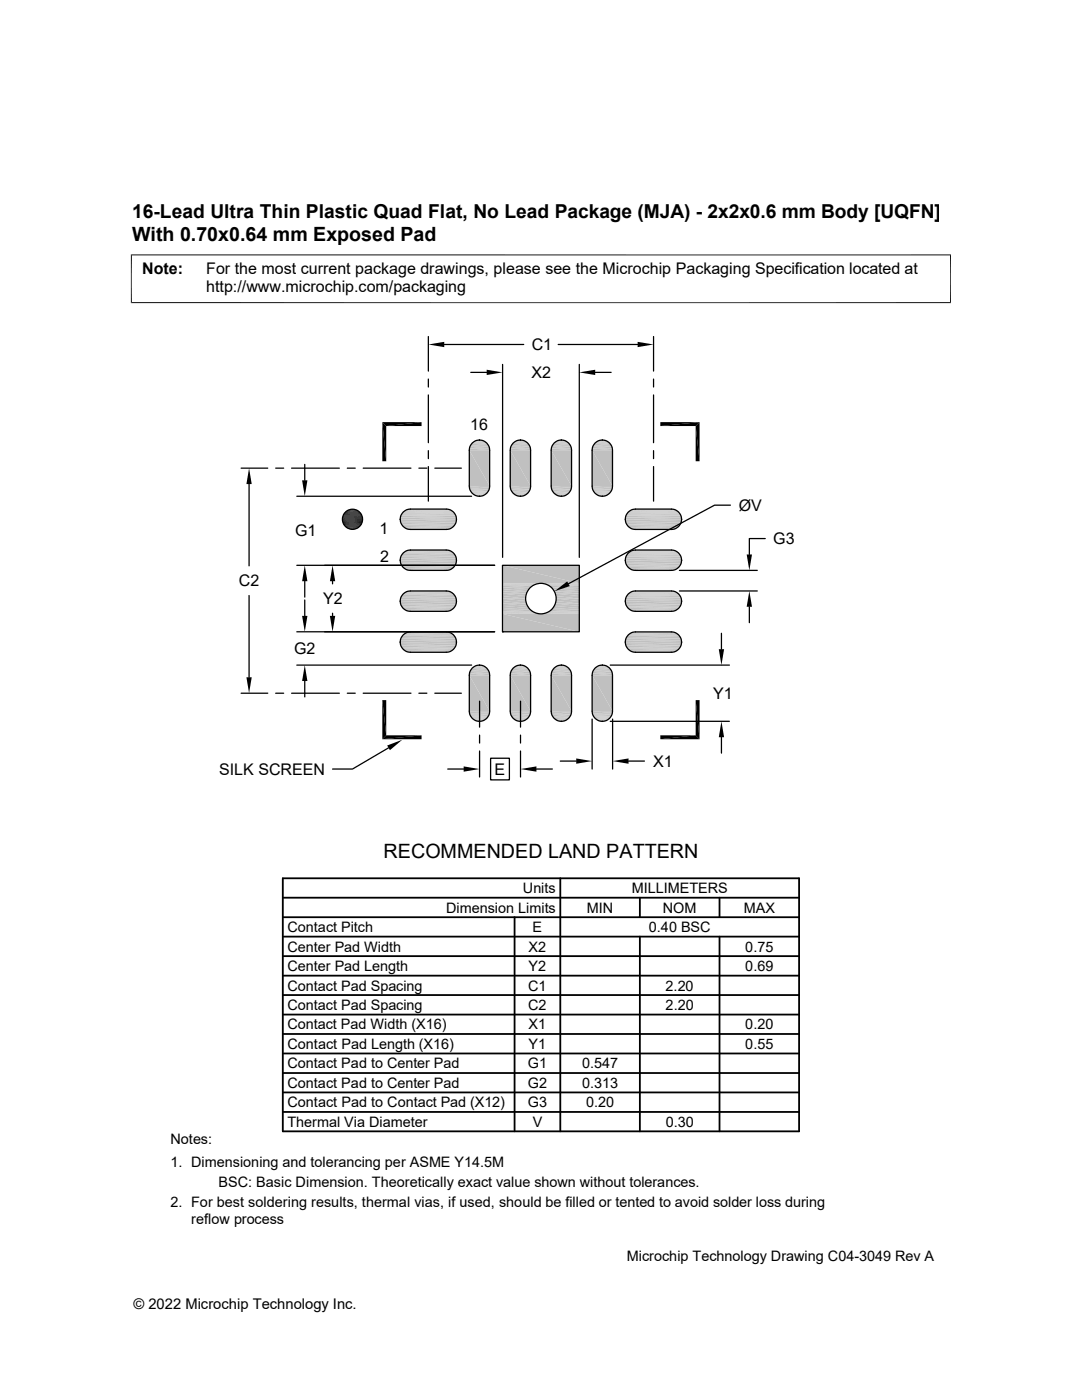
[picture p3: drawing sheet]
<svg xmlns="http://www.w3.org/2000/svg" width="216mm" height="279mm" viewBox="0 0 216 279" stroke-linecap="round" stroke-linejoin="round" font-family="sans-serif">
<g fill="#c0c0c0">
<path d="M95.3 87.8h.7z"/>
<path d="M103.5 87.8h.7z"/>
<path d="M111.7 87.8h.7z"/>
<path d="M119.8 87.8h.7z"/>
<path d="M119.5 87.9h1.4z"/>
<path d="M119.8 87.8l1.1 .1z"/>
<path d="M111.3 87.9h1.4z"/>
<path d="M111.7 87.8l1 .1z"/>
<path d="M103.1 87.9h1.4z"/>
<path d="M103.5 87.8l1 .1z"/>
<path d="M95 87.9h1.4z"/>
<path d="M95.3 87.8l1.1 .1z"/>
</g>
<path d="M119.2 88h2" fill="none" stroke="#c0c0c0" stroke-width=".2"/>
<path d="M119.5 87.9h1.4l.3 .2z" fill="#c0c0c0"/>
<path d="M111 88h2" fill="none" stroke="#c0c0c0" stroke-width=".2"/>
<path d="M111.3 87.9h1.4l.3 .2z" fill="#c0c0c0"/>
<path d="M102.8 88h2.1" fill="none" stroke="#c0c0c0" stroke-width=".2"/>
<path d="M103.1 87.9h1.4l.4 .2z" fill="#c0c0c0"/>
<path d="M94.7 88h2" fill="none" stroke="#c0c0c0" stroke-width=".2"/>
<path d="M95 87.9h1.4l.3 .2z" fill="#c0c0c0"/>
<path d="M94.4 88.2h2.6M102.5 88.2h2.7M110.7 88.2h2.6M118.9 88.2h2.6" fill="none" stroke="#c0c0c0" stroke-width=".21"/>
<path d="M94.1 88.4h3.1M102.3 88.4h3.1M110.4 88.4h3.2M118.6 88.4h3.2" fill="none" stroke="#c0c0c0" stroke-width=".25"/>
<path d="M93.9 88.7h3.6M102.1 88.7h3.5M110.3 88.7h3.5M118.4 88.7h3.5" fill="none" stroke="#c0c0c0" stroke-width=".3"/>
<path d="M93.8 89h3.8M101.9 89h3.9M110.1 89h3.8M118.3 89h3.8" fill="none" stroke="#c0c0c0" stroke-width=".32"/>
<path d="M93.7 89.3h4M101.8 89.3h4.1M110 89.3h4M118.2 89.3h4" fill="none" stroke="#c0c0c0" stroke-width=".34"/>
<path d="M93.6 89.7h4.1M101.8 89.7h4.1M110 89.7h4M118.2 89.7h4" fill="none" stroke="#c0c0c0" stroke-width=".36"/>
<g fill="#c0c0c0">
<path d="M118.2 89.9l4 7.1h-4z"/>
<path d="M118.2 89.9h4v7.1z"/>
<path d="M110 89.9l4 7.1h-4z"/>
<path d="M110 89.9h4v7.1z"/>
<path d="M101.8 89.9l4.1 7.1h-4.1z"/>
<path d="M101.8 89.9h4.1v7.1z"/>
<path d="M93.6 89.9l4.1 7.1h-4.1z"/>
<path d="M93.6 89.9h4.1v7.1z"/>
</g>
<path d="M93.6 97.2h4.1M101.8 97.2h4.1M110 97.2h4M118.2 97.2h4" fill="none" stroke="#c0c0c0" stroke-width=".36"/>
<g fill="none" stroke="#c0c0c0" stroke-width=".2">
<path d="M93.7 97.4h4M93.8 97.7h3.8M93.9 98.1h3.5M94 98.2h3.4M94.1 98.4h3.1M94.3 98.5h2.8M94.4 98.6h2.6M94.6 98.7h2.2M102.5 98.7h2.7M110.7 98.7h2.6M118.2 97.4h4M118.3 97.7h3.8"/>
<path d="M118.4 98.1h3.5M118.5 98.2h3.4M118.6 98.4h3.1M118.7 98.5h2.9M118.9 98.6h2.6M119.1 98.7h2.2"/>
</g>
<path d="M93.7 97.6h4M102.1 98.2h3.5M110.3 98.2h3.5M118.2 97.6h4" fill="none" stroke="#c0c0c0" stroke-width=".3"/>
<path d="M101.8 97.5h4.1M110 97.5h4" fill="none" stroke="#c0c0c0" stroke-width=".34"/>
<path d="M93.8 97.9h3.8M118.3 97.9h3.8" fill="none" stroke="#c0c0c0" stroke-width=".23"/>
<path d="M101.9 97.9h3.9M110.1 97.9h3.8" fill="none" stroke="#c0c0c0" stroke-width=".32"/>
<path d="M102.3 98.4h3.1M110.4 98.4h3.2" fill="none" stroke="#c0c0c0" stroke-width=".25"/>
<path d="M119.2 98.8l1.8 .1h-1.6z" fill="#c0c0c0"/>
<path d="M119.2 98.8h2" fill="none" stroke="#c0c0c0" stroke-width=".2"/>
<path d="M94.7 98.8l1.8 .1h-1.6z" fill="#c0c0c0"/>
<path d="M94.7 98.8h2" fill="none" stroke="#c0c0c0" stroke-width=".2"/>
<g fill="#c0c0c0">
<path d="M119.4 98.9h1.5z"/>
<path d="M119.4 98.9h1.6z"/>
<path d="M111 98.8l1.7 .1h-1.4z"/>
</g>
<path d="M111 98.8h2" fill="none" stroke="#c0c0c0" stroke-width=".2"/>
<path d="M102.8 98.8l1.7 .1h-1.4z" fill="#c0c0c0"/>
<path d="M102.8 98.8h2.1" fill="none" stroke="#c0c0c0" stroke-width=".2"/>
<g fill="#c0c0c0">
<path d="M94.9 98.9h1.5z"/>
<path d="M94.9 98.9h1.6z"/>
<path d="M119.5 98.9l1.1 .1z"/>
<path d="M119.5 98.9h1.4z"/>
<path d="M95 98.9l1.1 .1z"/>
<path d="M95 98.9h1.4z"/>
<path d="M95.3 99h.7z"/>
<path d="M103.5 99h.7z"/>
<path d="M111.7 99h.7z"/>
<path d="M119.8 99h.7z"/>
<path d="M119.8 99h.8z"/>
<path d="M111.3 98.9l1.1 .1z"/>
<path d="M111.3 98.9h1.4l-.3 .1z"/>
<path d="M103.1 98.9l1.1 .1z"/>
<path d="M103.1 98.9h1.4l-.3 .1z"/>
<path d="M95.3 99h.8z"/>
</g>
<g fill="none" stroke="#c0c0c0" stroke-width=".2">
<path d="M79.9 103.3h11.1M80 102.9h11M80.1 102.6h10.7M80.2 102.4h10.5M80.3 102.3h10.3M80.5 102.1h10M80.6 110.1h9.8M80.6 113.5h9.8M80.6 102h9.7M80.8 101.9h9.4M80.9 105.5h9.2M80.9 113.6h9.2"/>
<path d="M80.9 101.8h9.1M80.9 110h9.2M81.1 101.7h8.7M81.2 109.8h8.5M81.2 101.7h8.5M81.2 105.6h8.5M81.2 113.8h8.5M81.5 101.6h8M81.5 105.7h7.9M81.5 113.8h7.9M81.5 109.8h7.9M124.8 103.3h11.2"/>
<path d="M124.8 111.4h11.2M124.9 102.9h11M124.9 111.1h11M125.1 102.6h10.6M125.1 110.7h10.6M125.1 102.4h10.6M125.1 110.6h10.6M125.2 102.3h10.3M125.2 110.4h10.3M125.4 102.1h10M125.4 110.3h10M125.5 113.5h9.8"/>
<path d="M125.5 102h9.8M125.5 110.2h9.8M125.7 101.9h9.4M125.7 110.1h9.4M125.8 105.5h9.2M125.8 113.6h9.2M125.8 101.8h9.2M125.8 110h9.2M126 101.7h8.7M126 109.9h8.7M126.1 101.7h8.5M126.1 109.9h8.5"/>
<path d="M126.1 105.6h8.6M126.1 113.8h8.6M126.4 101.6h8M126.4 109.8h8M126.4 105.7h7.9M126.4 113.8h7.9"/>
</g>
<path d="M80 102.7h10.9M124.9 102.7h10.9M124.9 110.9h10.9" fill="none" stroke="#c0c0c0" stroke-width=".23"/>
<path d="M79.9 103.1h11.1M80.1 110.6h10.7M80.1 104.8h10.7M80.1 113h10.7M124.8 103.1h11.2M124.8 111.3h11.2M125.1 104.8h10.6M125.1 113h10.6" fill="none" stroke="#c0c0c0" stroke-width=".3"/>
<path d="M79.8 103.5h11.3M79.8 111.6h11.3M79.8 103.8h11.3M79.8 112h11.3M124.8 103.5h11.2M124.8 111.6h11.2M124.8 103.8h11.2M124.8 112h11.2" fill="none" stroke="#c0c0c0" stroke-width=".36"/>
<path d="M79.9 111.3h11.2M79.9 104.2h11.2M79.9 112.3h11.2M124.8 104.2h11.2M124.8 112.3h11.2" fill="none" stroke="#c0c0c0" stroke-width=".34"/>
<path d="M80 104.5h11M80 112.7h11M80 110.9h11M124.9 104.5h11M124.9 112.7h11" fill="none" stroke="#c0c0c0" stroke-width=".32"/>
<path d="M80.3 105.1h10.3M80.3 113.2h10.3M80.3 110.4h10.3M125.2 105.1h10.3M125.2 113.2h10.3" fill="none" stroke="#c0c0c0" stroke-width=".25"/>
<path d="M80.6 105.3h9.8M125.5 105.3h9.8" fill="none" stroke="#c0c0c0" stroke-width=".21"/>
<g fill="#c0c0c0">
<path d="M100.3 112.8l15.3 3.6h-15.3z"/>
<path d="M100.3 112.8h15.3v3.6z"/>
</g>
<g fill="none" stroke="#c0c0c0" stroke-width=".2">
<path d="M80.6 118.3h9.8M80.9 118.1h9.2M81.2 118h8.5M81.5 118h7.9M100.3 116.4h7.4M100.3 116.6h6.9M108.2 116.4h7.4M108.7 116.6h6.9M125.5 118.3h9.8M125.7 118.2h9.4M125.8 118.2h9.2M126 118.1h8.7"/>
<path d="M126.1 118h8.5M126.4 118h8M126.4 118h7.9"/>
</g>
<path d="M100.3 116.8h6.4M109.2 116.8h6.4" fill="none" stroke="#c0c0c0" stroke-width=".23"/>
<path d="M100.3 117h6M109.6 117h6" fill="none" stroke="#c0c0c0" stroke-width=".32"/>
<path d="M100.3 117.4h5.6M110 117.4h5.6" fill="none" stroke="#c0c0c0" stroke-width=".38"/>
<path d="M100.3 117.8h5.2M110.3 117.8h5.3" fill="none" stroke="#c0c0c0" stroke-width=".42"/>
<g fill="#c0c0c0">
<path d="M110.6 118l5 .5h-4.8z"/>
<path d="M110.6 118h5v.5z"/>
<path d="M100.3 118l4.7 .5h-4.7z"/>
<path d="M100.3 118h4.9l-.2 .5z"/>
</g>
<path d="M125.1 118.7h10.6M125.2 118.6h10.3M125.4 118.5h10" fill="none" stroke="#c0c0c0" stroke-width=".2"/>
<path d="M80.3 118.5h10.3" fill="none" stroke="#c0c0c0" stroke-width=".25"/>
<g fill="#c0c0c0">
<path d="M110.8 118.5l4.8 .5h-4.6z"/>
<path d="M110.8 118.5h4.8v.5z"/>
<path d="M100.3 118.5l4.6 .5h-4.6z"/>
<path d="M100.3 118.5h4.7l-.1 .5z"/>
</g>
<path d="M124.9 119.2h11M125.1 118.9h10.6" fill="none" stroke="#c0c0c0" stroke-width=".2"/>
<path d="M80.1 118.8h10.7" fill="none" stroke="#c0c0c0" stroke-width=".3"/>
<path d="M124.9 119.1h10.9" fill="none" stroke="#c0c0c0" stroke-width=".23"/>
<path d="M80 119.1h11" fill="none" stroke="#c0c0c0" stroke-width=".32"/>
<g fill="#c0c0c0">
<path d="M111 119l4.6 .5h-4.6z"/>
<path d="M111 119h4.6v.5z"/>
<path d="M100.3 119l4.6 .5h-4.6z"/>
<path d="M100.3 119h4.6v.5z"/>
</g>
<path d="M124.8 119.4h11.2" fill="none" stroke="#c0c0c0" stroke-width=".3"/>
<path d="M124.8 119.6h11.2" fill="none" stroke="#c0c0c0" stroke-width=".2"/>
<path d="M79.9 119.4h11.2" fill="none" stroke="#c0c0c0" stroke-width=".34"/>
<g fill="#c0c0c0">
<path d="M111 119.5l4.6 .5h-4.6z"/>
<path d="M111 119.5h4.6v.5z"/>
<path d="M100.3 119.5l4.6 .5h-4.6z"/>
<path d="M100.3 119.5h4.6v.5z"/>
</g>
<path d="M79.8 119.8h11.3M124.8 119.8h11.2M79.8 120.2h11.3M124.8 120.2h11.2" fill="none" stroke="#c0c0c0" stroke-width=".36"/>
<g fill="#c0c0c0">
<path d="M111 120l4.6 .5h-4.8z"/>
<path d="M111 120h4.6v.5z"/>
<path d="M100.3 120l4.7 .5h-4.7z"/>
<path d="M100.3 120h4.6l.1 .5z"/>
</g>
<path d="M79.9 120.5h11.2M124.8 120.5h11.2" fill="none" stroke="#c0c0c0" stroke-width=".34"/>
<g fill="#c0c0c0">
<path d="M110.8 120.5l4.8 .4h-5z"/>
<path d="M110.8 120.5h4.8v.4z"/>
<path d="M100.3 120.5l4.9 .4h-4.9z"/>
<path d="M100.3 120.5h4.7l.2 .4z"/>
</g>
<path d="M80 120.8h11M100.3 121.9h6M109.6 121.9h6M124.9 120.8h11" fill="none" stroke="#c0c0c0" stroke-width=".32"/>
<path d="M80.1 121.1h10.7M125.1 121.1h10.6" fill="none" stroke="#c0c0c0" stroke-width=".3"/>
<path d="M100.3 121.1h5.2M110.3 121.1h5.3" fill="none" stroke="#c0c0c0" stroke-width=".42"/>
<path d="M80.3 121.4h10.3M125.2 121.4h10.3" fill="none" stroke="#c0c0c0" stroke-width=".25"/>
<path d="M100.3 121.5h5.6M110 121.5h5.6" fill="none" stroke="#c0c0c0" stroke-width=".36"/>
<path d="M80.6 121.6h9.8M80.9 121.8h9.2M81.2 121.9h8.5M81.5 122h7.9M100.3 122.3h6.9M100.3 122.5h7.4M108.2 122.5h7.4M108.7 122.3h6.9M125.5 121.6h9.8M125.8 121.8h9.2M126.1 121.9h8.6M126.4 122h7.9" fill="none" stroke="#c0c0c0" stroke-width=".2"/>
<path d="M100.3 122.1h6.4M109.2 122.1h6.4" fill="none" stroke="#c0c0c0" stroke-width=".23"/>
<g fill="#c0c0c0">
<path d="M100.3 122.5l15.3 3.6h-15.3z"/>
<path d="M100.3 122.5h15.3v3.6z"/>
</g>
<g fill="none" stroke="#c0c0c0" stroke-width=".2">
<path d="M80.6 129.8h9.8M80.9 130h9.2M80.9 126.3h9.2M81.2 126.2h8.5M81.2 130.1h8.5M81.5 130.2h7.9M81.5 126.1h7.9M125.5 129.8h9.8M125.8 130h9.2M125.8 126.3h9.2M126.1 126.2h8.6M126.1 130.1h8.6"/>
<path d="M126.4 126.1h7.9M126.4 130.2h7.9"/>
</g>
<path d="M80.6 126.5h9.8M125.5 126.5h9.8" fill="none" stroke="#c0c0c0" stroke-width=".21"/>
<path d="M80.3 129.6h10.3M80.3 126.7h10.3M125.2 129.6h10.3M125.2 126.7h10.3" fill="none" stroke="#c0c0c0" stroke-width=".25"/>
<path d="M80.1 127h10.7M80.1 129.3h10.7M125.1 127h10.6M125.1 129.3h10.6" fill="none" stroke="#c0c0c0" stroke-width=".3"/>
<path d="M80 129h11M80 127.3h11M124.9 129h11M124.9 127.3h11" fill="none" stroke="#c0c0c0" stroke-width=".32"/>
<path d="M79.9 127.6h11.2M79.9 128.7h11.2M124.8 127.6h11.2M124.8 128.7h11.2" fill="none" stroke="#c0c0c0" stroke-width=".34"/>
<path d="M79.8 128h11.3M79.8 128.3h11.3M124.8 128h11.2M124.8 128.3h11.2" fill="none" stroke="#c0c0c0" stroke-width=".36"/>
<g fill="#c0c0c0">
<path d="M95.3 132.8h.7z"/>
<path d="M103.5 132.8h.7z"/>
<path d="M111.7 132.8h.7z"/>
<path d="M119.8 132.8h.7z"/>
<path d="M119.5 132.9l.3-.1 1.1 .1z"/>
<path d="M119.8 132.8l1.1 .1z"/>
<path d="M111.3 132.9l.4-.1 1 .1z"/>
<path d="M111.7 132.8l1 .1z"/>
<path d="M103.1 132.9l.4-.1 1 .1z"/>
<path d="M103.5 132.8l1 .1z"/>
<path d="M95 132.9l.3-.1 1.1 .1z"/>
<path d="M95.3 132.8l1.1 .1z"/>
</g>
<path d="M119.2 132.9h2" fill="none" stroke="#c0c0c0" stroke-width=".2"/>
<path d="M119.5 132.9h1.4l.3 .1z" fill="#c0c0c0"/>
<path d="M111 132.9h2" fill="none" stroke="#c0c0c0" stroke-width=".2"/>
<path d="M111.3 132.9h1.4l.3 .1z" fill="#c0c0c0"/>
<path d="M102.8 132.9h2.1" fill="none" stroke="#c0c0c0" stroke-width=".2"/>
<path d="M103.1 132.9h1.4l.4 .1z" fill="#c0c0c0"/>
<path d="M94.7 132.9h2" fill="none" stroke="#c0c0c0" stroke-width=".2"/>
<path d="M95 132.9h1.4l.3 .1z" fill="#c0c0c0"/>
<path d="M94.4 133.1h2.6M102.5 133.1h2.7M110.7 133.1h2.6M118.9 133.1h2.6" fill="none" stroke="#c0c0c0" stroke-width=".2"/>
<path d="M94.1 133.3h3.1M102.3 133.3h3.1M110.4 133.3h3.2M118.6 133.3h3.2" fill="none" stroke="#c0c0c0" stroke-width=".25"/>
<path d="M93.9 133.6h3.6M102.1 133.6h3.5M110.3 133.6h3.5M118.4 133.6h3.5" fill="none" stroke="#c0c0c0" stroke-width=".3"/>
<path d="M93.8 133.9h3.8M101.9 133.9h3.9M110.1 133.9h3.8M118.3 133.9h3.8" fill="none" stroke="#c0c0c0" stroke-width=".32"/>
<path d="M93.7 134.2h4M101.8 134.2h4.1M110 134.2h4M118.2 134.2h4" fill="none" stroke="#c0c0c0" stroke-width=".34"/>
<path d="M93.6 134.6h4.1M101.8 134.6h4.1M110 134.6h4M118.2 134.6h4" fill="none" stroke="#c0c0c0" stroke-width=".36"/>
<g fill="#c0c0c0">
<path d="M118.2 134.8l4 7.1h-4z"/>
<path d="M118.2 134.8h4v7.1z"/>
<path d="M110 134.8l4 7.1h-4z"/>
<path d="M110 134.8h4v7.1z"/>
<path d="M101.8 134.8l4.1 7.1h-4.1z"/>
<path d="M101.8 134.8h4.1v7.1z"/>
<path d="M93.6 134.8l4.1 7.1h-4.1z"/>
<path d="M93.6 134.8h4.1v7.1z"/>
</g>
<path d="M93.6 142.1h4.1M101.8 142.1h4.1M110 142.1h4M118.2 142.1h4" fill="none" stroke="#c0c0c0" stroke-width=".36"/>
<g fill="none" stroke="#c0c0c0" stroke-width=".2">
<path d="M93.7 142.3h4M93.8 142.7h3.8M93.9 143h3.5M94 143.2h3.4M94.1 143.3h3.1M94.3 143.4h2.8M94.4 143.6h2.6M94.6 143.7h2.2M118.2 142.3h4M118.3 142.7h3.8M118.4 143h3.5M118.5 143.2h3.4"/>
<path d="M118.6 143.3h3.1M118.7 143.4h2.9M118.9 143.6h2.6M119.1 143.7h2.2"/>
</g>
<path d="M93.7 142.5h4M102.1 143.1h3.5M110.3 143.1h3.5M118.2 142.5h4" fill="none" stroke="#c0c0c0" stroke-width=".3"/>
<path d="M101.8 142.5h4.1M110 142.5h4" fill="none" stroke="#c0c0c0" stroke-width=".34"/>
<path d="M93.8 142.8h3.8M118.3 142.8h3.8" fill="none" stroke="#c0c0c0" stroke-width=".23"/>
<path d="M101.9 142.8h3.9M110.1 142.8h3.8" fill="none" stroke="#c0c0c0" stroke-width=".32"/>
<path d="M102.3 143.4h3.1M110.4 143.4h3.2" fill="none" stroke="#c0c0c0" stroke-width=".25"/>
<path d="M102.5 143.6h2.7M110.7 143.6h2.6" fill="none" stroke="#c0c0c0" stroke-width=".21"/>
<path d="M119.2 143.7l1.8 .1z" fill="#c0c0c0"/>
<path d="M119.2 143.8h2" fill="none" stroke="#c0c0c0" stroke-width=".2"/>
<path d="M94.7 143.7l1.8 .1z" fill="#c0c0c0"/>
<path d="M94.7 143.8h2" fill="none" stroke="#c0c0c0" stroke-width=".2"/>
<g fill="#c0c0c0">
<path d="M119.4 143.8h1.5z"/>
<path d="M119.4 143.8h1.6z"/>
<path d="M111 143.7l1.7 .1h-1.4z"/>
</g>
<path d="M111 143.8h2" fill="none" stroke="#c0c0c0" stroke-width=".2"/>
<path d="M102.8 143.7l1.7 .1h-1.4z" fill="#c0c0c0"/>
<path d="M102.8 143.8h2.1" fill="none" stroke="#c0c0c0" stroke-width=".2"/>
<g fill="#c0c0c0">
<path d="M94.9 143.8h1.5z"/>
<path d="M94.9 143.8h1.6z"/>
<path d="M119.5 143.8l1.1 .1z"/>
<path d="M119.5 143.8h1.4z"/>
<path d="M95 143.8l1.1 .1z"/>
<path d="M95 143.8h1.4z"/>
<path d="M95.3 143.9h.7z"/>
<path d="M103.5 143.9h.7z"/>
<path d="M111.7 143.9h.7z"/>
<path d="M119.8 143.9h.7z"/>
<path d="M119.8 143.9h.8z"/>
<path d="M111.3 143.8l1.1 .1z"/>
<path d="M111.3 143.8h1.4z"/>
<path d="M103.1 143.8l1.1 .1z"/>
<path d="M103.1 143.8h1.4z"/>
<path d="M95.3 143.9h.8z"/>
</g>
<g fill="none" stroke="#000" stroke-width=".25">
<path d="M85.5 67.2v6.9M85.5 75.6v1.6M85.5 78.8v9.5M88.6 68.7h15.9M93.9 74.3h3.2M100.3 72.7v38.5M111.4 68.7h15.8M115.6 72.7v38.5M118.8 74.3h3.1M130.4 67.2v6.9M130.4 75.6v1.6M130.4 78.8v9.5"/>
<path d="M48.1 93.4h5.3M49.7 96.6v16.3M55 93.4h1.6M58.2 93.4h9.5M59.2 99h34.9M60.8 92.7v3.2M69.3 93.4h1.6M72.5 93.4h9.5M83.6 93.4h1.6M85.5 89.9v1.6M85.5 93.1v6.9M86.8 93.4h5.3"/>
<path d="M95.7 87.8a2.02 2.02 0 0 1 2 2.1v7.1a2.02 2.02 0 0 1-2 2M95.7 87.8a2.02 2.02 0 0 0-2.1 2.1v7.1a2.02 2.02 0 0 0 2.1 2M95.7 87.8h.1M95.7 99h.1M103.8 87.8a2.02 2.02 0 0 0-2 2.1v7.1a2.02 2.02 0 0 0 2 2M103.8 87.8h.1M103.8 99h.1M103.8 87.8a2.02 2.02 0 0 1 2.1 2.1v7.1a2.02 2.02 0 0 1-2.1 2M112 87.8a2.02 2.02 0 0 0-2 2.1v7.1a2.02 2.02 0 0 0 2 2M112 87.8h.1M112 99h.1M112 87.8a2.02 2.02 0 0 1 2 2.1v7.1a2.02 2.02 0 0 1-2 2"/>
<path d="M120.2 87.8a2.02 2.02 0 0 0-2 2.1v7.1a2.02 2.02 0 0 0 2 2M120.2 87.8h.1M120.2 99h.1M120.2 87.8a2.02 2.02 0 0 1 2 2.1v7.1a2.02 2.02 0 0 1-2 2M130.4 89.9v1.6M130.4 93.1v6.9M49.7 118.9v16.3M59.2 112.8h39.5M60.8 116v3.2M60.8 119.7v3.2M66.4 116v.5M79.8 120h.1"/>
<path d="M79.8 111.8h.1M79.8 103.6h.1M79.9 111.8a2.02 2.02 0 0 1 2-2h7.1a2.02 2.02 0 0 1 2.1 2M79.9 103.6a2.02 2.02 0 0 1 2-2h7.1a2.02 2.02 0 0 1 2.1 2M79.9 120a2.02 2.02 0 0 0 2 2h7.1a2.02 2.02 0 0 0 2.1-2M91.1 120a2.02 2.02 0 0 0-2.1-2.1h-7.1a2.02 2.02 0 0 0-2 2.1M91.1 120h.1M91.1 111.8h.1M91.1 103.6h.1M91.1 111.8a2.02 2.02 0 0 1-2.1 2h-7.1a2.02 2.02 0 0 1-2-2M91.1 103.6a2.02 2.02 0 0 1-2.1 2.1h-7.1a2.02 2.02 0 0 1-2-2.1M100.3 112.8h15.3v13.3h-15.3z"/>
<path d="M124.8 120h.1M124.8 111.8h.1M124.8 103.6h.1M125.4 118.5l.6-.4 .8-.2h7.2a2.03 2.03 0 0 1 2 2.1 2.03 2.03 0 0 1-2 2h-7.2a2.03 2.03 0 0 1-1.9-1.2 2.03 2.03 0 0 1 .5-2.3zM125.4 110.4l.6-.5 .8-.1h7.2a2.03 2.03 0 0 1 2 2 2.03 2.03 0 0 1-2 2h-7.2a2.03 2.03 0 0 1-1.9-1.2 2.03 2.03 0 0 1 .5-2.2zM125.4 102.2l.6-.5 .8-.1h7.2a2.03 2.03 0 0 1 2 2 2.03 2.03 0 0 1-2 2.1h-7.2a2.03 2.03 0 0 1-1.9-1.3 2.03 2.03 0 0 1 .5-2.2zM135.6 117.9h15.5M135.6 113.8h15.5M136 120h.1M136 111.8h.1M136 103.6h.1M145.8 100.8h-3.2l-29.2 15.7"/>
<path d="M152.7 107.5h-3.2v3.2M48.1 138.3h5.3M55 138.3h1.6M58.2 138.3h9.5M59.2 126.1h39.5M59.2 132.7h34.9M60.8 135.9v3.2M66.4 122.4v.5M69.3 138.3h1.6M72.5 138.3h9.5M79.8 128.1h.1M79.9 128.1a2.02 2.02 0 0 0 2 2.1h7.1a2.02 2.02 0 0 0 2.1-2.1"/>
<path d="M81.9 126.1a2.02 2.02 0 0 0-2 2M83.6 138.3h1.6M86.8 138.3h5.3M89 126.1a2.02 2.02 0 0 1 2.1 2M91.1 128.1h.1M95.7 132.7a2.02 2.02 0 0 1 2 2.1v7.1a2.02 2.02 0 0 1-2 2.1M95.7 132.7a2.02 2.02 0 0 0-2.1 2.1v7.1a2.02 2.02 0 0 0 2.1 2.1M95.7 132.7h.1M95.7 139.9v5.2M100.3 126.1h.1M103.8 132.7a2.02 2.02 0 0 0-2 2.1v7.1a2.02 2.02 0 0 0 2 2.1M103.8 132.7h.1"/>
<path d="M103.8 132.7a2.02 2.02 0 0 1 2.1 2.1v7.1a2.02 2.02 0 0 1-2.1 2.1M103.9 139.9v5.2M112 132.7a2.02 2.02 0 0 0-2 2.1v7.1a2.02 2.02 0 0 0 2 2.1M112 132.7h.1M112 132.7a2.02 2.02 0 0 1 2 2.1v7.1a2.02 2.02 0 0 1-2 2.1M120.2 132.7a2.02 2.02 0 0 0-2 2.1v7.1a2.02 2.02 0 0 0 2 2.1M120.2 132.7h.1M120.2 132.7a2.02 2.02 0 0 1 2 2.1v7.1a2.02 2.02 0 0 1-2 2.1M121.8 132.7h23.7M124.8 128.1h.1M125.4 126.7l.6-.4 .8-.2h7.2a2.03 2.03 0 0 1 2 2 2.03 2.03 0 0 1-2 2.1h-7.2a2.03 2.03 0 0 1-1.9-1.3 2.03 2.03 0 0 1 .5-2.2zM136 128.1h.1"/>
<path d="M144 126.4v3.2M149.5 121.1v3.2M77.5 149.2l-7.2 4.3h-3.9M89.3 153.5h3.2M95.7 144h.1M95.7 146.7v1.6M95.7 149.9v5.2M97.9 151.3h3.7v4.3h-3.7zM103.8 144h.1M103.9 146.7v1.6M103.9 149.9v5.2M107 153.5h3.2"/>
<path d="M111.8 151.9h3.2M112 144h.1M118.2 143.5v10M120.2 144h.1M121.8 144h23.7M122.2 143.5v10M125.4 151.9h3.2M144 147.1v3.2"/>
<circle cx="70.3" cy="103.6" r="2.01"/>
<circle cx="107.9" cy="119.5" r="3"/>
</g>
<g fill="none" stroke="#000" stroke-width=".36">
<path d="M56.4 179.2h103M56.4 175.3h103v50.5h-103zM111.8 175.3v50.5M127.7 179.2v3.8M143.6 179.2v3.8M56.4 183h103M56.4 190.8h103M56.4 186.9h103M56.4 194.7h103M56.4 198.6h103M102.7 183v42.8M127.7 186.9v38.9"/>
<path d="M143.6 186.9v38.9M56.4 202.5h103M56.4 206.4h103M56.4 218h103M56.4 210.2h103M56.4 214.1h103M56.4 221.9h103"/>
</g>
<g fill="#000">
<path d="M85.5 68.7l3.1-.5v1.1zM97.1 73.8l3.2 .5-3.2 .5zM115.6 74.3l3.2-.5v1zM127.2 68.2l3.2 .5-3.2 .6zM49.7 93.4l.5 3.2h-1zM60.3 95.9h1l-.5 3.1zM76.3 84.2l.8 7.9h-.8zM76.3 84.2l.8 .8v7.1zM77.1 85l7-.8v.8zM76.3 84.2h7.8l-7 .8zM131.8 84.2h7.8l-7.8 .8zM131.8 85l7.8-.8-.8 .8z"/>
<path d="M138.8 85l.8 7.1h-.8zM138.8 85l.8-.8v7.9zM60.8 112.8l.5 3.2h-1zM66.4 112.8l.5 3.2h-1.1zM69.3 105.4l1.9 .1zM69.5 101.8l1.8 .1zM69.5 105.5l1.5 .1zM69.5 105.5h1.7zM69.5 101.8h1.7zM69.7 101.7l1.5 .1zM69.7 105.6h1.1zM69.7 105.6h1.3z"/>
<path d="M69.7 101.7h1.3zM69.9 101.7h1.1zM69.9 105.6h.6zM69.9 105.6h.9zM69.9 101.7h.9zM70 101.6l.8 .1zM70 105.6h.5zM70 101.6h.5zM110.6 118l2.6-2 .5 1zM149 110.7h1.1l-.6 3.1zM49.2 135.2h1l-.5 3.1zM60.3 122.9h1l-.5 3.2z"/>
<path d="M60.8 132.7l.5 3.2h-1zM65.8 122.9h1.1l-.5 3.2zM143.4 129.6h1.1l-.5 3.1zM149.5 117.9l.6 3.2h-1.1zM76.3 139.7l.8 7-.8 .8zM76.3 139.7h.8v7zM77.3 148.8l3-1.2-2.5 2.1zM76.3 147.5l7.8-.8v.8zM76.3 147.5l.8-.8h7zM92.5 153l3.2 .5-3.2 .5zM103.9 153.5l3.1-.5v1zM115 151.4l3.2 .5-3.2 .5z"/>
<path d="M122.2 151.9l3.2-.5v1zM131.8 146.7h7l-7 .8zM131.8 147.5l7-.8 .8 .8zM138.8 139.7l.8 7.8-.8-.8zM138.8 139.7h.8v7.8zM144 144l.5 3.1h-1.1z"/>
</g>
<g fill="none" stroke="#000" stroke-width=".2">
<path d="M26.1 50.9h163.7M26.2 50.8v9.7M189.7 50.8v9.7M26.1 60.4h163.7M68.3 103.5h4.1M68.3 103.7h4.1M68.3 103.9h4M68.3 103.3h4M68.3 103.2h4M68.3 104.1h4M68.4 103h3.9M68.4 104.3h3.9"/>
<path d="M68.5 104.5h3.7M68.5 102.8h3.7M68.5 104.6h3.6M68.5 102.6h3.6M68.6 104.8h3.5M68.6 102.5h3.5M68.7 102.3h3.2M68.7 105h3.2M68.9 105.1h2.9M68.9 102.2h2.9M69 102h2.6M69 105.2h2.6"/>
<path d="M69.2 101.9h2.3M69.2 105.3h2.3M69.3 101.8h2M69.3 105.4h2"/>
</g>
<g font-size="3.9">
<text x="26.4" y="48">With 0.70x0.64 mm Exposed Pad</text>
<text x="76.5" y="171.1">RECOMMENDED LAND PATTERN</text>
</g>
<text font-size="3.8" x="26.4" y="43.5">16-Lead Ultra Thin Plastic Quad Flat, No Lead Package (MJA) - 2x2x0.6 mm Body [UQFN]</text>
<g font-size="3.2">
<text x="28.4" y="54.6">Note:</text>
<text x="41.1" y="58.3">http://www.microchip.com/packaging</text>
<text x="41.1" y="54.6">For the most current package drawings, please see the Microchip Packaging Specification located at</text>
<text x="106.1" y="69.9">C1</text>
<text x="106.1" y="75.5">X2</text>
<text x="93.8" y="85.8">16</text>
<text x="147.4" y="101.9">ØV</text>
<text x="58.9" y="107">G1</text>
<text x="75.7" y="106.5">1</text>
<text x="75.9" y="112.1">2</text>
<text x="154.3" y="108.6">G3</text>
<text x="47.7" y="117">C2</text>
<text x="64.5" y="120.6">Y2</text>
<text x="58.7" y="130.5">G2</text>
<text x="142.3" y="139.5">Y1</text>
<text x="43.7" y="154.6">SILK SCREEN</text>
<text x="98.7" y="154.6">E</text>
<text x="130.3" y="153">X1</text>
</g>
<g font-size="2.9">
<text x="104.3" y="178.2">Units</text>
<text x="126" y="178.2">MILLIMETERS</text>
<text x="89" y="182.1">Dimension Limits</text>
<text x="117.1" y="182.1">MIN</text>
<text x="132.3" y="182.1">NOM</text>
<text x="148.4" y="182.1">MAX</text>
<text x="57.3" y="189.9">Center Pad Width</text>
<text x="57.3" y="186">Contact Pitch</text>
<text x="105.5" y="189.9">X2</text>
<text x="106.3" y="186">E</text>
<text x="129.5" y="186">0.40 BSC</text>
<text x="148.7" y="189.9">0.75</text>
<text x="57.3" y="193.8">Center Pad Length</text>
<text x="57.3" y="197.7">Contact Pad Spacing</text>
<text x="105.4" y="197.7">C1</text>
<text x="105.5" y="193.8">Y2</text>
<text x="132.8" y="197.7">2.20</text>
<text x="148.7" y="193.8">0.69</text>
<text x="57.3" y="201.6">Contact Pad Spacing</text>
<text x="105.4" y="201.6">C2</text>
<text x="132.8" y="201.6">2.20</text>
<text x="57.3" y="209.3">Contact Pad Length (X16)</text>
<text x="57.3" y="205.4">Contact Pad Width (X16)</text>
<text x="105.5" y="209.3">Y1</text>
<text x="105.5" y="205.4">X1</text>
<text x="148.7" y="209.3">0.55</text>
<text x="148.7" y="205.4">0.20</text>
<text x="57.3" y="213.2">Contact Pad to Center Pad</text>
<text x="105.3" y="213.2">G1</text>
<text x="116.1" y="213.2">0.547</text>
<text x="57.3" y="221">Contact Pad to Contact Pad (X12)</text>
<text x="57.3" y="217.1">Contact Pad to Center Pad</text>
<text x="105.3" y="221">G3</text>
<text x="105.3" y="217.1">G2</text>
<text x="116.1" y="217.1">0.313</text>
<text x="116.9" y="221">0.20</text>
<text x="57.3" y="224.9">Thermal Via Diameter</text>
<text x="106.3" y="224.9">V</text>
<text x="132.8" y="224.9">0.30</text>
<text x="34" y="228.3">Notes:</text>
<text x="34" y="232.9">1. Dimensioning and tolerancing per ASME Y14.5M</text>
<text x="43.6" y="236.9">BSC: Basic Dimension. Theoretically exact value shown without tolerances.</text>
<text x="34" y="241">2. For best soldering results, thermal vias, if used, should be filled or tented to avoid solder loss during</text>
<text x="38.1" y="244.3">reflow process</text>
<text x="125.1" y="251.7">Microchip Technology Drawing C04-3049 Rev A</text>
<text x="26.6" y="261.3">© 2022 Microchip Technology Inc.</text>
</g>
</svg>
